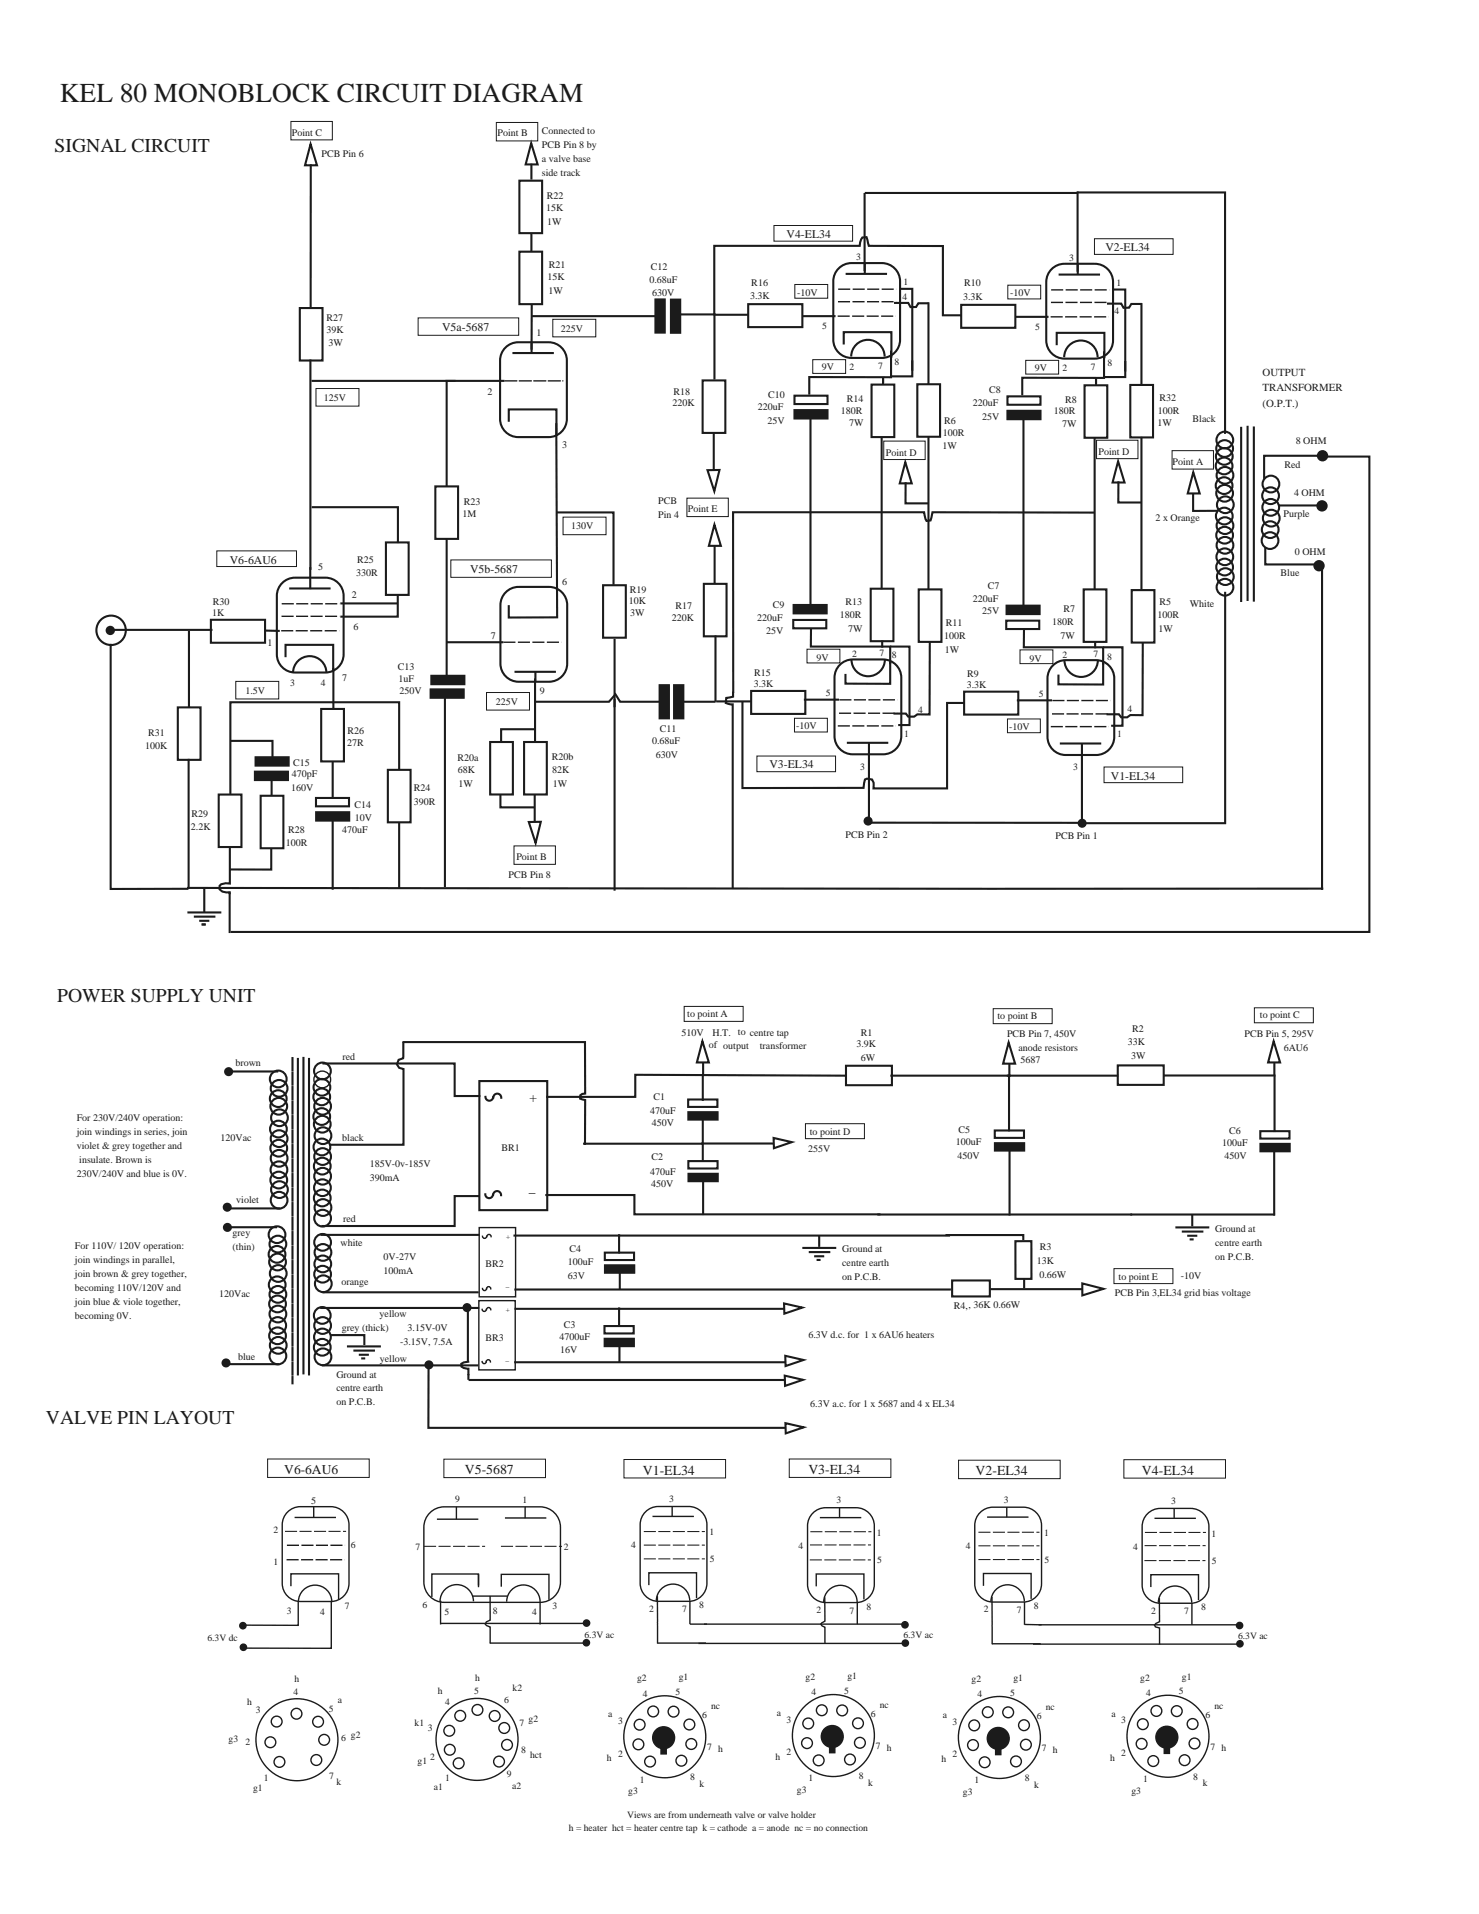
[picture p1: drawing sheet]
<svg xmlns="http://www.w3.org/2000/svg" width="216mm" height="279mm" viewBox="0 0 216 279" stroke-linecap="round" stroke-linejoin="round" font-family="sans-serif">
<g fill="none" stroke="#1f1a17" stroke-width=".3">
<path d="M75.8 36.7h3.3v7.7h-3.3zM75.8 26.4h3.3v7.6h-3.3zM43.8 45h3.3v7.6h-3.3zM102.6 55.5h3.3v7.7h-3.3zM109.2 44.4h7.9v3.4h-7.9zM127.2 56.1h3.3v7.7h-3.3zM133.9 56.1h3.3v7.7h-3.3zM140.3 44.5h7.9v3.4h-7.9zM158.3 56.2h3.3v7.7h-3.3zM165 56.2h3.3v7.7h-3.3zM56.3 79.2h3.4v7.6h-3.4zM63.6 71h3.3v7.7h-3.3z"/>
<path d="M30.8 90.5h7.9v3.3h-7.9zM88 85.4h3.4v7.7h-3.4zM102.7 85.2h3.4v7.7h-3.4zM127.1 85.9h3.3v7.7h-3.3zM134.1 86h3.3v7.7h-3.3zM158.2 86h3.3v7.7h-3.3zM165.2 86.1h3.3v7.7h-3.3zM26 103.3h3.3v7.6h-3.3zM31.9 116h3.3v7.6h-3.3zM38 116.2h3.4v7.6h-3.4zM46.1 116.5h4.8v1.2h-4.8zM46.9 103.5h3.3v7.7h-3.3z"/>
<path d="M56.6 112.4h3.3v7.6h-3.3zM71.6 108.3h3.3v7.7h-3.3zM76.5 108.3h3.3v7.7h-3.3zM109.7 100.9h7.9v3.3h-7.9zM140.7 101h7.9v3.3h-7.9z"/>
<circle cx="16.2" cy="92" r="2.15"/>
</g>
<g fill="#1f1a17" stroke="#1f1a17" stroke-width=".3">
<path d="M46.2 118.6h4.8v1.2h-4.8z" fill-rule="evenodd"/>
<path d="M37.2 112.6h4.8v1.3h-4.8z" fill-rule="evenodd"/>
<path d="M37.3 110.5h4.8v1.3h-4.8z" fill-rule="evenodd"/>
<path d="M62.9 100.6h4.8v1.3h-4.8z" fill-rule="evenodd"/>
<path d="M63 98.7h4.8v1.2h-4.8z" fill-rule="evenodd"/>
<circle cx="16.1" cy="92" r=".53"/>
</g>
<g fill="#fff" stroke="#1f1a17" stroke-width=".3">
<path d="M115.8 90.5h4.8v1.2h-4.8z" fill-rule="evenodd"/>
<path d="M146.9 90.6h4.8v1.2h-4.8z" fill-rule="evenodd"/>
</g>
<g fill="#1f1a17" stroke="#1f1a17" stroke-width=".3">
<path d="M116 59.9h4.8v1.2h-4.8z" fill-rule="evenodd"/>
<path d="M147.1 60h4.8v1.2h-4.8z" fill-rule="evenodd"/>
<path d="M115.8 88.3h4.9v1.2h-4.9z" fill-rule="evenodd"/>
<path d="M146.9 88.4h4.9v1.2h-4.9z" fill-rule="evenodd"/>
<path d="M96.3 100h1.3v4.9h-1.3z" fill-rule="evenodd"/>
<path d="M98.4 100h1.4v4.9h-1.4z" fill-rule="evenodd"/>
<path d="M95.7 43.7h1.3v4.9h-1.3z" fill-rule="evenodd"/>
<path d="M97.9 43.7h1.4v4.9h-1.4z" fill-rule="evenodd"/>
<path d="M100.5 162.4h4.2v1h-4.2z" fill-rule="evenodd"/>
<path d="M145.2 166.9h4.3v1.1h-4.3z" fill-rule="evenodd"/>
<path d="M184 167h4.3v1.1h-4.3z" fill-rule="evenodd"/>
<path d="M88.3 195.4h4.2v1.1h-4.2z" fill-rule="evenodd"/>
<path d="M88.3 184.7h4.3v1.1h-4.3z" fill-rule="evenodd"/>
<path d="M100.5 171.3h4.3v1.1h-4.3z" fill-rule="evenodd"/>
<circle cx="192.5" cy="82.6" r=".68"/>
<circle cx="193.1" cy="66.5" r=".68"/>
<circle cx="193" cy="73.8" r=".68"/>
</g>
<g fill="none" stroke="#1f1a17" stroke-width=".3">
<path d="M45.3 21l1 3.1h-1.8zM45.4 24l-.1 20.9M77.5 20.9l1 3.1h-1.8zM77.6 23.9v2.3M122.2 39.4a2.65 2.65 0 0 1 2.1-1h4.4a2.66 2.66 0 0 1 2.7 2.7v8.5a2.66 2.66 0 0 1-2.7 2.6h-4.4a2.66 2.66 0 0 1-2.7-2.6v-8.5l.1-.6zM123.4 40h6.1M126.2 28.2v11.4M126.2 38.4v1.6M153.3 39.5a2.65 2.65 0 0 1 2.1-1h4.4a2.66 2.66 0 0 1 2.7 2.7v8.5a2.66 2.66 0 0 1-2.7 2.7h-4.4a2.66 2.66 0 0 1-2.7-2.7v-8.5l.1-.6zM157.3 28.1h21.5v35.2M157.3 27.9v11.8M157.3 38.5v1.6"/>
<path d="M45.3 52.5v30.7M45.5 55.6h28.1M65.2 55.6v15.3M73.6 51a2.65 2.65 0 0 1 2.1-1h4.4a2.66 2.66 0 0 1 2.6 2.6v8.6a2.66 2.66 0 0 1-2.6 2.6h-4.4a2.66 2.66 0 0 1-2.7-2.6v-8.6l.1-.6zM74.8 51.5h6M77.6 50v1.5M77.6 44.4v6.7M77.6 46.2h18.3M99.2 45.9h5.1M104.2 45.9h5.1M104.3 45.7v9.7M116 57.8h4.8v1.2h-4.8z"/>
<path d="M117.1 46.2h4.9M123.2 50.3v-1.8h6.9v3.7M124.3 52a2.44 2.44 0 0 1 2.4-2.4 2.44 2.44 0 0 1 2.4 2.4M128.9 55.1v1M130.1 51.2v3.9l-12-.1v2.6M130.5 44.2h2.1l.3 .6h.8l.4-.5h1.5M131.4 42.2h1.8v11.9M133.2 52.6v2.3h-3.1M135.5 44.1v12M147.1 57.9h4.8v1.2h-4.8zM148.2 46.3h4.9M154.3 50.4v-1.8h6.9v3.7"/>
<path d="M154.5 40.1h6.1M155.3 52.1a2.44 2.44 0 0 1 2.5-2.4 2.44 2.44 0 0 1 2.4 2.4M160 55.2v1M161.2 51.3v3.9l-12-.1v2.6M161.6 44.3h2.1l.3 .6h.8l.3-.5h1.6M162.5 42.3h1.8v11.9M164.3 52.7v2.3h-3.1M166.6 44.2v12M45.5 74h12.6v5.3M65.2 78.6v20.2M74.3 61.6v-1.8h6.9v3.7M81.2 61.8l.1 28.3h-7v-1.8"/>
<path d="M81.2 74.8h8.4v10.6M103.3 68.6h1.7l-.7 3.1zM104.2 63.1v5.5M104.3 76.6l.9 3.1h-1.7zM104.3 79.7v5.6M118.3 61.1v27.2M128.7 63.8v22.2M132.2 67.5l.9 3.1h-1.8zM132.2 70.4v3.1h3.3M135.5 63.7v22.3M149.4 61.2v27.2M159.8 63.9v22.2"/>
<path d="M163.2 67.3l1 3.1h-1.8zM163.3 70.3l-.1 3.1h3.4M166.6 63.8v22.3M174.2 72v2.6h3.6M174.2 68.9l.9 3.1h-1.7zM181.2 62.3v25.6M182.1 62.2v25.5M183 62.3v25.5M184.7 79.8v2.6h8.3v47.5M192.7 66.5h-8.2v3.4M27.6 92.1v11.2M38.7 92l2.1 .1"/>
<path d="M41.4 84.9l1.1-.5 .6-.1h4.4a2.66 2.66 0 0 1 2.7 2.7v8.5a2.66 2.66 0 0 1-2.7 2.7h-4.4a2.66 2.66 0 0 1-2.7-2.7v-8.5a2.65 2.65 0 0 1 1-2.1zM41.7 95.9v-1.8h6.9v3.7M42.2 85.9h6.1M42.8 98.2a2.44 2.44 0 0 1 2.4-2.4 2.44 2.44 0 0 1 2.5 2.4M45.3 82.8v3.2M48.7 97.5v5.9M49.7 88.1h8.4M58.1 86.8v3.2h-8.4M65.1 93.8h8.4M74 86.3l1.1-.6h.6h4.4a2.66 2.66 0 0 1 2.7 2.6v8.6a2.66 2.66 0 0 1-2.7 2.6h-4.4a2.66 2.66 0 0 1-2.6-2.6v-8.6a2.65 2.65 0 0 1 .9-2zM75.1 98.1h6.1M78.1 99v9.4"/>
<path d="M78.2 98v1.5M89.7 93.3v36.7M104.4 92.7l.1 9.7h-4.7M118.4 91.7v2.7h11.5v2.6M122.4 97.3a2.65 2.65 0 0 1 2.1-1h4.4a2.66 2.66 0 0 1 2.7 2.6v8.6a2.66 2.66 0 0 1-2.7 2.6h-4.4a2.66 2.66 0 0 1-2.7-2.6v-8.6l.1-.6zM128.8 93.5v1M129.2 96.3a2.44 2.44 0 0 1-2.5 2.4 2.44 2.44 0 0 1-2.4-2.4M129.9 96.6v3.2h-6.5v-1.4M129.9 94.4h2.9v11.4h-1.7M135.7 93.7v10.6h-1.8l-.4 .3h-.9l-.4-.4h-1.8M149.5 91.8v2.7h11.5v2.6M153.9 97l1.1-.6h.6h4.4a2.66 2.66 0 0 1 2.7 2.6v8.6a2.66 2.66 0 0 1-2.7 2.6h-4.4a2.66 2.66 0 0 1-2.7-2.6v-8.6a2.65 2.65 0 0 1 1-2z"/>
<path d="M159.9 93.6v1M160.3 96.4a2.44 2.44 0 0 1-2.5 2.4 2.44 2.44 0 0 1-2.4-2.4M161 96.7v3.2h-6.5v-1.4M161 94.5h2.9v11.4h-1.7M166.8 93.8v10.6h-1.8l-.5 .3h-.8l-.4-.4h-1.8M178.8 86.4v33.8h-21M27.5 110.8v19M48.6 111.2v5.2M48.6 119.8v10.1M48.7 102.5h-15.1v13.4M64.9 101.6v27.9M77.2 120h1.7l-.7 3.1z"/>
<path d="M78.1 102.4h10.8l.9-1.1 .7 1.1h5.8M78.1 116v4M104.5 102.4h5.1M117.3 102.1h5.2M123.6 108.4h6.1M126.8 108.5v11.6M148.4 102.2h5.2M154.7 108.5h6.1M157.9 108.6v11.4M27.5 129.6l165.5 .1M27.5 133.2h4.7M28.4 133.8h2.9"/>
<path d="M29.2 134.4h1.2M29.6 135h.3M29.8 129.9v3.1M33.5 130.3v5.9M39.6 123.9v3h-6M123.5 155.6h6.7v2.8h-6.7zM163.2 155.5h6.7v2.9h-6.7zM100.5 160.5h4.2v1.1h-4.2zM100.5 169.5h4.2v1.1h-4.2zM145.2 165h4.3v1.1h-4.3zM184 165.1h4.2v1.1h-4.2zM88.2 193.6h4.3v1.1h-4.3z"/>
<path d="M88.3 182.9h4.3v1h-4.3zM139 186.9h5.5v2.4h-5.5zM148.2 181.2h2.4v5.5h-2.4z"/>
<circle cx="178.7" cy="68" r="1.22"/>
<circle cx="178.7" cy="70.9" r="1.22"/>
<circle cx="178.7" cy="66.6" r="1.22"/>
<circle cx="178.7" cy="75.3" r="1.22"/>
<circle cx="178.8" cy="72" r="1.22"/>
<circle cx="178.8" cy="65.5" r="1.22"/>
<circle cx="178.8" cy="78.1" r="1.22"/>
<circle cx="178.8" cy="64.2" r="1.22"/>
<circle cx="178.8" cy="79.6" r="1.22"/>
<circle cx="178.8" cy="76.7" r="1.22"/>
<circle cx="178.8" cy="69.4" r="1.22"/>
<circle cx="178.9" cy="73.7" r="1.22"/>
<circle cx="185.4" cy="78.9" r="1.22"/>
<circle cx="185.4" cy="77.3" r="1.22"/>
<circle cx="185.5" cy="72.4" r="1.22"/>
<circle cx="185.5" cy="74.1" r="1.22"/>
<circle cx="185.5" cy="70.7" r="1.22"/>
<circle cx="185.6" cy="75.6" r="1.22"/>
<circle cx="178.8" cy="82.8" r="1.22"/>
<circle cx="178.8" cy="81.3" r="1.22"/>
<circle cx="178.8" cy="85.7" r="1.22"/>
<circle cx="178.9" cy="84.2" r="1.22"/>
</g>
<g fill="none" stroke="#1f1a17" stroke-width=".2">
<path d="M45.8 220v1.5M66.6 220v1.8M76.7 220v1.6M98.1 219.9v1.5M147 220v1.5M41.8 220.9a2.65 2.65 0 0 1 2.1-1h4.4a2.66 2.66 0 0 1 2.6 2.7v8.5a2.66 2.66 0 0 1-2.6 2.7h-4.4a2.66 2.66 0 0 1-2.7-2.7v-8.5l.1-.6zM42.5 231.5v-1.8h6.9v3.8M43 221.5h6M43.5 233.7v3.6l-7.6-.1M43.6 233.8a2.44 2.44 0 0 1 2.4-2.4 2.44 2.44 0 0 1 2.4 2.4M48.4 233.7v6.9h-12.7M62.5 221.1a2.97 2.97 0 0 1 2.3-1.1h14a2.98 2.98 0 0 1 3 2.9v8a2.98 2.98 0 0 1-3 3h-14a2.98 2.98 0 0 1-2.9-3v-8l.1-.6 .2-.7z"/>
<path d="M63.8 221.8h6M64.2 233.8a2.44 2.44 0 0 1 2.5-2.5 2.44 2.44 0 0 1 2.4 2.5M64.3 233.7v3.4M68.9 233h5.2M69.8 231.4v-1.6h-6.8v3.3M69.8 229.8v1.9M71.5 233l.1 3.5-.6 .3-.2 .3 .2 .2 .6 .2v2.4M73.2 231.6v-1.8h6.9v3.7M73.7 221.6h6.1M74 233.8a2.44 2.44 0 0 1 2.4-2.4 2.44 2.44 0 0 1 2.4 2.4M78.8 233.8v3.3M94 220.9a2.65 2.65 0 0 1 2.1-1h4.4a2.66 2.66 0 0 1 2.7 2.7v8.5a2.66 2.66 0 0 1-2.7 2.7h-4.4a2.66 2.66 0 0 1-2.7-2.7v-8.5l.1-.6z"/>
<path d="M94.7 231.4v-1.8h7v3.7M95.2 221.4h6.1M95.8 233.7a2.44 2.44 0 0 1 2.4-2.5 2.44 2.44 0 0 1 2.5 2.5M96 233v6.9M96 239.9h7.1M100.7 233.7v3.4h31.5M102 239.9h30.2M118.9 220.7l1-.5 .6-.1h4.5a2.66 2.66 0 0 1 2.6 2.6v8.6a2.66 2.66 0 0 1-2.6 2.6h-4.5a2.66 2.66 0 0 1-2.6-2.6v-8.6a2.65 2.65 0 0 1 1-2zM119.2 231.6v-1.8h6.9v3.7M119.7 221.5h6M120.2 233.9a2.44 2.44 0 0 1 2.5-2.5 2.44 2.44 0 0 1 2.4 2.5M120.4 233.2v3.5l-.6 .4 .2 .2 .4 .2v2.4"/>
<path d="M122.6 220.1v1.5M125.1 233.9v3.2M142.9 221a2.65 2.65 0 0 1 2-1h4.5a2.66 2.66 0 0 1 2.6 2.7v8.5a2.66 2.66 0 0 1-2.6 2.7h-4.5a2.66 2.66 0 0 1-2.6-2.7v-8.5l.1-.6zM143.6 231.5v-1.8h6.9v3.7M144.1 221.5h6M144.7 233.8a2.44 2.44 0 0 1 2.4-2.5 2.44 2.44 0 0 1 2.4 2.5M144.8 233.1v6.9M144.8 240h7.1M149.6 237.1l2.4 .1M149.6 233.8v3.4M151.6 237.2h29.5M167.3 221.2a2.65 2.65 0 0 1 2.1-1h4.4a2.66 2.66 0 0 1 2.7 2.6v8.6a2.66 2.66 0 0 1-2.7 2.6h-4.4a2.66 2.66 0 0 1-2.7-2.6v-8.6l.1-.6z"/>
<path d="M168 231.7v-1.8h7v3.7M168.5 221.6h6.1M169.1 234a2.44 2.44 0 0 1 2.4-2.5 2.44 2.44 0 0 1 2.5 2.5M169.2 233.3l.1 3.4-.6 .3-.2 .2 .2 .3 .6 .1v2.4M171.4 220.2v1.5M174 234v3.2M150.8 240h30.3"/>
<circle cx="39.5" cy="254.3" r=".79"/>
<circle cx="40.4" cy="251.3" r=".79"/>
<circle cx="40.8" cy="257.2" r=".79"/>
<circle cx="43.3" cy="250.2" r=".79"/>
<circle cx="43.3" cy="254" r="6"/>
<circle cx="46.2" cy="256.9" r=".79"/>
<circle cx="46.4" cy="251.3" r=".79"/>
<circle cx="47.3" cy="254" r=".79"/>
<circle cx="65.6" cy="252.7" r=".79"/>
<circle cx="65.7" cy="255.4" r=".79"/>
<circle cx="67" cy="257.4" r=".79"/>
<circle cx="67.2" cy="250.5" r=".79"/>
<circle cx="69.6" cy="253.9" r="6"/>
<circle cx="69.7" cy="249.6" r=".79"/>
<circle cx="72.2" cy="250.5" r=".79"/>
<circle cx="72.8" cy="257.2" r=".79"/>
<circle cx="73.6" cy="252.2" r=".79"/>
<circle cx="74" cy="254.7" r=".79"/>
<circle cx="93.2" cy="254.6" r=".79"/>
<circle cx="93.4" cy="251.8" r=".79"/>
<circle cx="94.9" cy="257.2" r=".79"/>
<circle cx="95.4" cy="249.8" r=".79"/>
<circle cx="97" cy="253.5" r="6"/>
<circle cx="98.3" cy="249.9" r=".79"/>
<circle cx="99.5" cy="257" r=".79"/>
<circle cx="100.6" cy="251.7" r=".79"/>
<circle cx="100.9" cy="254.6" r=".79"/>
<circle cx="117.8" cy="254.5" r=".79"/>
<circle cx="118" cy="251.6" r=".79"/>
<circle cx="119.5" cy="257" r=".79"/>
<circle cx="120" cy="249.7" r=".79"/>
<circle cx="121.7" cy="253.4" r="6"/>
<circle cx="122.9" cy="249.7" r=".79"/>
<circle cx="124.1" cy="256.8" r=".79"/>
<circle cx="125.2" cy="251.6" r=".79"/>
<circle cx="125.5" cy="254.4" r=".79"/>
<circle cx="142" cy="254.7" r=".79"/>
<circle cx="142.2" cy="251.9" r=".79"/>
<circle cx="143.7" cy="257.3" r=".79"/>
<circle cx="144.2" cy="249.9" r=".79"/>
<circle cx="145.9" cy="253.6" r="6"/>
<circle cx="147.2" cy="250" r=".79"/>
<circle cx="148.3" cy="257.1" r=".79"/>
<circle cx="149.5" cy="251.8" r=".79"/>
<circle cx="149.8" cy="254.7" r=".79"/>
<circle cx="166.6" cy="254.6" r=".79"/>
<circle cx="166.8" cy="251.7" r=".79"/>
<circle cx="168.4" cy="257.1" r=".79"/>
<circle cx="168.8" cy="249.8" r=".79"/>
<circle cx="170.5" cy="253.5" r="6"/>
<circle cx="171.8" cy="249.8" r=".79"/>
<circle cx="172.9" cy="256.9" r=".79"/>
<circle cx="174.1" cy="251.7" r=".79"/>
<circle cx="174.4" cy="254.5" r=".79"/>
</g>
<g fill="none" stroke="#1f1a17" stroke-width=".2" stroke-dasharray="1.8 .4" stroke-linecap="butt">
<path d="M122.3 46.2h8.5M122.3 44h8.5M122.4 42.2h8.4M153.4 46.3h8.4M153.4 44.1h8.5M153.4 42.3h8.5M41 92.1h8.5M41.1 90h8.5M41.1 88.1h8.5M73.5 93.8h8.5M122.3 106h8.5M122.5 104.1h8.5"/>
<path d="M122.5 102.2h8.5M153.4 106.1h8.5M153.6 104.2h8.5M153.6 102.3h8.5M41.8 227.7h8.5M41.9 225.6h8.5"/>
</g>
<path d="M73.7 55.6h8.5" fill="none" stroke="#1f1a17" stroke-width=".2" stroke-dasharray="1.8 .4"/>
<g fill="#1f1a17" stroke="#1f1a17" stroke-width=".2">
<path d="M96.5 254.4h.8v1.6h-.8z" fill-rule="evenodd"/>
<path d="M145.3 254.5h.8v1.6h-.8z" fill-rule="evenodd"/>
<path d="M121.1 254.2h.8v1.7h-.8z" fill-rule="evenodd"/>
<path d="M170 254.3h.7v1.7h-.7z" fill-rule="evenodd"/>
<circle cx="96.9" cy="253.7" r="1.6"/>
<circle cx="145.7" cy="253.8" r="1.6"/>
<circle cx="121.5" cy="253.5" r="1.6"/>
<circle cx="170.3" cy="253.6" r="1.6"/>
<circle cx="35.5" cy="240.5" r=".46"/>
<circle cx="35.5" cy="237.3" r=".46"/>
<circle cx="132.1" cy="237.2" r=".46"/>
<circle cx="85.6" cy="236.9" r=".46"/>
<circle cx="180.9" cy="237.3" r=".46"/>
<circle cx="132.2" cy="239.9" r=".46"/>
<circle cx="85.6" cy="239.8" r=".46"/>
<circle cx="181" cy="240" r=".46"/>
</g>
<path d="M42.5 17.7h6v2.7h-6zM72.5 17.9h6v2.7h-6zM100.3 72.7h6v2.7h-6zM129 64.4h6.1v2.7h-6.1zM160.1 64.3h6v2.7h-6zM171.1 65.8h6v2.7h-6zM75 123.5h6.1v2.7h-6.1z" fill="none" stroke="#1f1a17" stroke-width=".15"/>
<g fill="#fff" stroke="#1f1a17" stroke-width=".3">
<path d="M112.9 166.1l2.7 .6-2.6 .9z" fill-rule="evenodd"/>
<path d="M114.5 190.3l2.6 .6-2.6 .9z" fill-rule="evenodd"/>
<path d="M114.6 200.8l2.6 .6-2.6 .9z" fill-rule="evenodd"/>
<path d="M114.6 197.9l2.7 .6-2.6 .9z" fill-rule="evenodd"/>
<path d="M114.7 207.7l2.6 .7-2.6 .8z" fill-rule="evenodd"/>
</g>
<g fill="none" stroke="#1f1a17" stroke-width=".3">
<path d="M77.6 34v2.7M126.2 28.2h31.1M104.3 45.9v-10h21.2l.1-.5 .3-.7 .6-.1 .3 1.3h10.8v10.1h2.7M128.6 74.8h6.3l.4 1.2h.5l.3-1.2h23.6M128.7 74.8h-21.7v26.3M186.7 73.8h5.9M193.5 66.6h6.4v69.4h-166.2M16.2 94v35.8l11.3-.1M16.3 91.9h14.7M33.7 108.2h6.1v2.3M39.6 113.7v2.4M48.6 102.5h9.7v9.8"/>
<path d="M58.3 120v9.6M73.1 116v1.9h4.9M78.1 106.5h-4.9v1.8M107 101v.7l-1 .2-.1 .7 1.1 .2v26.9M108.4 102.4v12.6h17.7l.2-1.2 .2-.1 .8 .1 .2 .5v.8h10.8v-12.5h2.4M29.6 135h.3M33.6 123.7v5.3l-.7-.1-.6 .2-.2 .2v.5l.4 .3 1 .2v.2M126.8 120.1h31M33.3 156.4h7.3M43.5 154.6v46M44.3 154.4v46.1M45.1 154.6v46"/>
<path d="M47.2 155.2h19.2v4.8h3.6M58.9 152.3v2.2l-.7 .2-.3 .7 .4 .5 .6 .2v11h-10.7M58.9 152.1h26.5v7.5l-.4 .1-.3 .2v.5l.7 .2v6.4M70 157.8h9.9v18.9h-9.9zM102.5 152l1 3.1h-1.8zM102.6 156.9v3.7M102.6 155.2v1.7M123.3 157l-30.6-.1v3.2h-12.8M130.1 157h33M147.2 152.2l1 3.1h-1.8zM147.3 157v8M147.3 155.4v1.6"/>
<path d="M170.1 157h15.9M185.9 152l1 3.1h-1.8zM186 155.2v1.7M186.1 157.1v8M33.1 179.1h7.3M33.7 176.4h7.1M69.8 174.6h-3.4v4.4h-19.3M70.8 174.3a.56 .56 0 0 0 .6 .6 .56 .56 0 0 0 .6-.5M70.9 160.1a.56 .56 0 0 0 .5 .6 .56 .56 0 0 0 .6-.5M72 174.4a.58 .58 0 0 1 .6-.5 .58 .58 0 0 1 .5 .6M72 160.2a.58 .58 0 0 1 .6-.6 .58 .58 0 0 1 .6 .6M79.8 174.4h12.8v2.9h35.8"/>
<path d="M85.3 167h17.1M102.5 166.9h10.3M102.6 163.5v5.9M102.6 172.3v4.9M128.2 177.3h57.8M147.4 167.9v9.4M171.7 179.2h4.7M172.7 179.8h2.8M174 177.3v1.7M186 167.9v9.4M33.5 199.1h7.1M46.9 190.9h22.9"/>
<path d="M46.9 180.3h22.9M47.2 199.3h22.5M47.2 188.6h22.5M48.2 194.9h5v1.4M50.8 196.5h4.6M51.7 197.2h2.9M52.5 197.8h1.2M52.9 198.3h.3M62.6 199.2l-.1 9.2h52.1M68.3 190.9v7.9M68.4 198.8l-.7 .1-.4 .2 .1 .4 .3 .2 .7 .1v.8M75.1 180.4h63.4"/>
<path d="M75.2 198.9h39.3M75.2 188.2h63.5M75.3 191.1h39.1M90.4 180.3v2.5M90.4 191v2.4M90.4 196.5v2.3M90.5 185.8v2.3M117.3 182.2h4.6M118.2 182.8h2.9M119 183.4h1.2M119.4 183.9h.2M119.6 180.3v1.7"/>
<path d="M138 180.3h11.4v.8M144.6 188.2h13.3M149.5 186.7v1.4M158 187.4l3.1 .7-3.1 1zM173.5 180.4h1.1M173.8 180.9h.3M68.4 200.6v.8M68.4 201.4h46.2"/>
<circle cx="40.6" cy="157.5" r="1.22"/>
<circle cx="40.7" cy="158.9" r="1.22"/>
<circle cx="47" cy="158.7" r="1.22"/>
<circle cx="47.1" cy="156.3" r="1.22"/>
<circle cx="40.6" cy="160.4" r="1.22"/>
<circle cx="40.6" cy="164.8" r="1.22"/>
<circle cx="40.7" cy="167.6" r="1.22"/>
<circle cx="40.7" cy="161.5" r="1.22"/>
<circle cx="40.7" cy="172.3" r="1.22"/>
<circle cx="40.7" cy="170.8" r="1.22"/>
<circle cx="40.7" cy="166.2" r="1.22"/>
<circle cx="40.7" cy="175.2" r="1.22"/>
<circle cx="40.7" cy="169.1" r="1.22"/>
<circle cx="40.8" cy="173.7" r="1.22"/>
<circle cx="40.8" cy="163.2" r="1.22"/>
<circle cx="47" cy="160.1" r="1.22"/>
<circle cx="47" cy="163" r="1.22"/>
<circle cx="47" cy="167.4" r="1.22"/>
<circle cx="47" cy="170.2" r="1.22"/>
<circle cx="47" cy="174.9" r="1.22"/>
<circle cx="47" cy="164.1" r="1.22"/>
<circle cx="47.1" cy="173.4" r="1.22"/>
<circle cx="47.1" cy="177.8" r="1.22"/>
<circle cx="47.1" cy="168.8" r="1.22"/>
<circle cx="47.1" cy="161.5" r="1.22"/>
<circle cx="47.1" cy="171.7" r="1.22"/>
<circle cx="47.1" cy="176.3" r="1.22"/>
<circle cx="47.1" cy="165.8" r="1.22"/>
<circle cx="40.4" cy="180.2" r="1.22"/>
<circle cx="40.4" cy="183.1" r="1.22"/>
<circle cx="40.5" cy="187.6" r="1.22"/>
<circle cx="40.5" cy="195" r="1.22"/>
<circle cx="40.5" cy="184.2" r="1.22"/>
<circle cx="40.5" cy="190.3" r="1.22"/>
<circle cx="40.5" cy="193.5" r="1.22"/>
<circle cx="40.6" cy="197.9" r="1.22"/>
<circle cx="40.6" cy="191.8" r="1.22"/>
<circle cx="40.6" cy="188.9" r="1.22"/>
<circle cx="40.6" cy="181.6" r="1.22"/>
<circle cx="40.6" cy="196.4" r="1.22"/>
<circle cx="40.6" cy="185.9" r="1.22"/>
<circle cx="47" cy="196.7" r="1.22"/>
<circle cx="47" cy="192" r="1.22"/>
<circle cx="47.1" cy="195.2" r="1.22"/>
<circle cx="47.1" cy="193.5" r="1.22"/>
<circle cx="47.1" cy="186" r="1.22"/>
<circle cx="47.1" cy="181.4" r="1.22"/>
<circle cx="47.1" cy="184.5" r="1.22"/>
<circle cx="47.1" cy="198.1" r="1.22"/>
<circle cx="47.1" cy="182.8" r="1.22"/>
<circle cx="47.2" cy="187.4" r="1.22"/>
</g>
<g fill="none" stroke="#1f1a17" stroke-width=".2">
<path d="M70 179.2h5.3v10.1h-5.3zM69.9 189.9h5.3v10.1h-5.3zM70.4 191.1a.3 .3 0 0 0 .3 .3 .3 .3 0 0 0 .3-.2M70.4 198.8a.32 .32 0 0 0 .4 .3 .32 .32 0 0 0 .2-.5 .31 .31 0 0 1 .4-.1 .31 .31 0 0 1 .2 .3M70.4 180.5a.3 .3 0 0 0 .3 .3 .3 .3 0 0 0 .3-.3M70.4 188.1a.32 .32 0 0 0 .4 .3 .32 .32 0 0 0 .3-.4 .31 .31 0 0 1 .3-.2 .31 .31 0 0 1 .2 .3M71 191.2a.31 .31 0 0 1 .3-.3 .31 .31 0 0 1 .3 .3M71.1 180.5a.31 .31 0 0 1 .3-.3 .31 .31 0 0 1 .3 .3M64.3 237h21.3M71.5 239.9h14"/>
<circle cx="47" cy="157.6" r="1.22"/>
</g>
<g fill="#1f1a17" stroke="#1f1a17" stroke-width=".3">
<circle cx="68.2" cy="190.9" r=".51"/>
<circle cx="62.6" cy="199.2" r=".51"/>
<circle cx="33.4" cy="156.4" r=".51"/>
<circle cx="126.7" cy="119.9" r=".51"/>
<circle cx="158" cy="120.2" r=".51"/>
<circle cx="33.2" cy="179.2" r=".51"/>
<circle cx="33.2" cy="176.2" r=".51"/>
<circle cx="33" cy="199" r=".51"/>
</g>
<path d="M42.7 154.5v47.4" fill="none" stroke="#1f1a17" stroke-width=".3" stroke-dasharray="1.8 .4"/>
<g fill="none" stroke="#1f1a17" stroke-width=".15">
<path d="M113 32.9h11.5v2.3h-11.5zM159.8 34.8h11.4v2.3h-11.4zM46.1 56.7h6.3v2.6h-6.3zM61 46.4h14.7v2.5h-14.7zM80.7 46.6h6.3v2.6h-6.3zM116 41.5h4.8v2h-4.8zM118.6 52.5h4.8v2h-4.8zM147.1 41.6h4.8v2h-4.8zM149.7 52.6h4.8v2h-4.8zM82.2 75.5h6.3v2.6h-6.3zM31.6 80.4h11.7v2.3h-11.7zM34.4 99.5h6.3v2.5h-6.3z"/>
<path d="M65.8 81.7h14.7v2.6h-14.7zM117.8 94.8h4.8v2h-4.8zM148.9 94.9h4.8v2h-4.8zM71 101.1h6.3v2.6h-6.3zM110.5 110.4h11.5v2.2h-11.5zM116 104.9h4.8v2h-4.8zM147.1 105h4.8v2h-4.8zM161.2 112h11.4v2.2h-11.4zM99.9 146.9h8.6v2.2h-8.6zM145 147.2h8.6v2.2h-8.6zM183.1 147.1h8.6v2.2h-8.6zM117.6 164h8.6v2.2h-8.6z"/>
<path d="M162.6 185.2h8.6v2.2h-8.6zM39.1 213h14.8v2.7h-14.8zM64.8 213h14.8v2.7h-14.8zM91.1 213.1h14.8v2.6h-14.8zM115.2 213h14.8v2.7h-14.8zM139.9 213.2h14.9v2.6h-14.9zM164.1 213.1h14.8v2.7h-14.8z"/>
</g>
<g fill="none" stroke="#1f1a17" stroke-width=".15" stroke-dasharray="1.8 .4" stroke-linecap="butt">
<path d="M41.6 223.5h8.9M61.9 225.7h8.9M73.1 225.7h8.9M94 225.6h8.9M94 227.6h8.9M94 223.6h8.9M118.2 227.7h8.9M118.2 225.5h9M118.3 223.6h8.9M142.8 225.7h8.9M142.8 227.7h8.9M142.8 223.7h8.9"/>
<path d="M167.1 227.8h8.9M167.1 225.6h8.9M167.1 223.7h8.9"/>
</g>
<text font-size="4" fill="#1f1a17" x="8.7" y="14.8">KEL 80 MONOBLOCK CIRCUIT DIAGRAM</text>
<g font-size="2.9" fill="#1f1a17">
<text x="8" y="22.1">SIGNAL CIRCUIT</text>
<text x="8.4" y="146.3">POWER SUPPLY UNIT</text>
<text x="6.7" y="207.8">VALVE PIN LAYOUT</text>
</g>
<g font-size="2" fill="#1f1a17">
<text x="77.3" y="160.9">+</text>
<text x="77.2" y="174.1">_</text>
<text x="41.5" y="215.1">V6-6AU6</text>
<text x="67.9" y="215.1">V5-5687</text>
<text x="93.9" y="215.3">V1-EL34</text>
<text x="118" y="215.2">V3-EL34</text>
<text x="142.4" y="215.4">V2-EL34</text>
<text x="166.7" y="215.3">V4-EL34</text>
</g>
<g font-size="1.7" fill="#1f1a17">
<text x="114.8" y="34.7">V4-EL34</text>
<text x="161.4" y="36.7">V2-EL34</text>
<text x="64.5" y="48.4">V5a-5687</text>
<text x="33.6" y="82.3">V6-6AU6</text>
<text x="68.6" y="83.7">V5b-5687</text>
<text x="112.3" y="112.1">V3-EL34</text>
<text x="162.2" y="113.9">V1-EL34</text>
</g>
<g font-size="1.6" fill="#1f1a17">
<text x="184.3" y="54.9">OUTPUT</text>
<text x="184.3" y="57.1">TRANSFORMER</text>
<text x="184.3" y="59.3">(O.P.T.)</text>
</g>
<g font-size="1.5" fill="#1f1a17">
<text x="42.6" y="19.8">Point C</text>
<text x="46.9" y="22.9">PCB Pin 6</text>
<text x="72.6" y="19.8">Point B</text>
<text x="79.1" y="19.6">Connected to</text>
<text x="79.1" y="21.7">PCB Pin 8 by</text>
<text x="79.1" y="23.7">a valve base</text>
<text x="79.1" y="25.7">side track</text>
<text x="79.8" y="29.1">R22</text>
<text x="79.7" y="30.8">15K</text>
<text x="79.9" y="32.8">1W</text>
<text x="79.9" y="40.9">15K</text>
<text x="80.1" y="39.1">R21</text>
<text x="94.8" y="41.4">0.68uF</text>
<text x="95" y="39.4">C12</text>
<text x="109.7" y="41.7">R16</text>
<text x="140.8" y="41.8">R10</text>
<text x="47.7" y="46.8">R27</text>
<text x="80.1" y="42.9">1W</text>
<text x="95.2" y="43.2">630V</text>
<text x="109.5" y="43.7">3.3K</text>
<text x="116.4" y="43.2">-10V</text>
<text x="140.6" y="43.8">3.3K</text>
<text x="147.4" y="43.3">-10V</text>
<text x="47.7" y="48.6">39K</text>
<text x="47.9" y="50.4">3W</text>
<text x="78.3" y="49.1">1</text>
<text x="81.9" y="48.4">225V</text>
<text x="47.3" y="58.6">125V</text>
<text x="71.2" y="57.6">2</text>
<text x="98.2" y="59.3">220K</text>
<text x="98.3" y="57.6">R18</text>
<text x="110.6" y="59.9">220uF</text>
<text x="112.1" y="58">C10</text>
<text x="120" y="54.1">9V</text>
<text x="123.6" y="58.7">R14</text>
<text x="142" y="59.2">220uF</text>
<text x="144.4" y="57.4">C8</text>
<text x="151.1" y="54.2">9V</text>
<text x="155.5" y="58.8">R8</text>
<text x="169.2" y="58.6">R32</text>
<text x="82.1" y="65.5">3</text>
<text x="112" y="62">25V</text>
<text x="122.8" y="60.4">180R</text>
<text x="124" y="62.2">7W</text>
<text x="137.6" y="65.5">1W</text>
<text x="137.6" y="63.7">100R</text>
<text x="137.8" y="61.8">R6</text>
<text x="143.4" y="61.3">25V</text>
<text x="153.8" y="60.5">180R</text>
<text x="155.1" y="62.3">7W</text>
<text x="169" y="62.3">1W</text>
<text x="169" y="60.4">100R</text>
<text x="174.1" y="61.7">Black</text>
<text x="189.2" y="64.8">8 OHM</text>
<text x="129.3" y="66.6">Point D</text>
<text x="160.4" y="66.5">Point D</text>
<text x="171.2" y="67.8">Point A</text>
<text x="187.5" y="68.3">Red</text>
<text x="67.5" y="75.5">1M</text>
<text x="67.7" y="73.7">R23</text>
<text x="83.4" y="77.2">130V</text>
<text x="96.1" y="73.6">PCB</text>
<text x="96.1" y="75.7">Pin 4</text>
<text x="100.4" y="74.7">Point E</text>
<text x="168.7" y="76.1">2 x Orange</text>
<text x="187.4" y="75.5">Purple</text>
<text x="188.9" y="72.4">4 OHM</text>
<text x="46.4" y="83.2">5</text>
<text x="52.1" y="82.2">R25</text>
<text x="189" y="81.1">0 OHM</text>
<text x="31" y="90">1K</text>
<text x="31.1" y="88.3">R30</text>
<text x="51.4" y="87.2">2</text>
<text x="52" y="84">330R</text>
<text x="82.1" y="85.4">6</text>
<text x="91.8" y="88.2">10K</text>
<text x="91.9" y="86.6">R19</text>
<text x="92" y="90">3W</text>
<text x="98.6" y="88.9">R17</text>
<text x="112.8" y="88.7">C9</text>
<text x="123.4" y="88.3">R13</text>
<text x="142" y="87.8">220uF</text>
<text x="143.4" y="89.7">25V</text>
<text x="144.2" y="86">C7</text>
<text x="155.2" y="89.3">R7</text>
<text x="169.2" y="88.3">R5</text>
<text x="173.7" y="88.7">White</text>
<text x="186.9" y="84.1">Blue</text>
<text x="39" y="94.2">1</text>
<text x="51.6" y="92">6</text>
<text x="71.7" y="93.3">7</text>
<text x="98.1" y="90.6">220K</text>
<text x="110.5" y="90.7">220uF</text>
<text x="111.9" y="92.5">25V</text>
<text x="122.6" y="90.1">180R</text>
<text x="123.8" y="92.3">7W</text>
<text x="137.8" y="93.2">100R</text>
<text x="137.9" y="95.3">1W</text>
<text x="138.1" y="91.3">R11</text>
<text x="153.6" y="91.2">180R</text>
<text x="154.8" y="93.3">7W</text>
<text x="169" y="90.2">100R</text>
<text x="169.1" y="92.3">1W</text>
<text x="35.8" y="101.3">1.5V</text>
<text x="49.9" y="99.4">7</text>
<text x="58.1" y="97.9">C13</text>
<text x="58.2" y="99.6">1uF</text>
<text x="58.3" y="101.4">250V</text>
<text x="78.8" y="101.3">9</text>
<text x="110" y="100.3">3.3K</text>
<text x="110.1" y="98.7">R15</text>
<text x="119.2" y="96.5">9V</text>
<text x="141.1" y="100.4">3.3K</text>
<text x="141.2" y="98.8">R9</text>
<text x="150.3" y="96.6">9V</text>
<text x="21.6" y="107.4">R31</text>
<text x="50.7" y="107.1">R26</text>
<text x="72.4" y="102.8">225V</text>
<text x="96.3" y="106.9">C11</text>
<text x="116.2" y="106.5">-10V</text>
<text x="147.3" y="106.6">-10V</text>
<text x="21.2" y="109.3">100K</text>
<text x="42.6" y="113.5">470pF</text>
<text x="42.8" y="111.8">C15</text>
<text x="50.7" y="108.9">27R</text>
<text x="66.8" y="111">R20a</text>
<text x="66.8" y="112.9">68K</text>
<text x="80.5" y="111">R20b</text>
<text x="80.6" y="112.9">82K</text>
<text x="95.2" y="108.7">0.68uF</text>
<text x="95.7" y="110.7">630V</text>
<text x="27.9" y="119.3">R29</text>
<text x="42.5" y="115.4">160V</text>
<text x="51.7" y="117.9">C14</text>
<text x="51.8" y="119.9">10V</text>
<text x="60.4" y="115.5">R24</text>
<text x="60.4" y="117.5">390R</text>
<text x="67" y="114.9">1W</text>
<text x="80.7" y="114.9">1W</text>
<text x="27.9" y="121.1">2.2K</text>
<text x="41.7" y="123.5">100R</text>
<text x="42.1" y="121.6">R28</text>
<text x="49.9" y="121.7">470uF</text>
<text x="75.4" y="125.5">Point B</text>
<text x="123.4" y="122.3">PCB Pin 2</text>
<text x="154.1" y="122.5">PCB Pin 1</text>
<text x="74.2" y="128.2">PCB Pin 8</text>
<text x="100.3" y="148.5">to point A</text>
<text x="145.6" y="148.8">to point B</text>
<text x="183.9" y="148.7">to point C</text>
<text x="34.4" y="155.6">brown</text>
<text x="50" y="154.7">red</text>
<text x="99.5" y="151.2">510V</text>
<text x="103.5" y="153">of output</text>
<text x="104" y="151.2">H.T.</text>
<text x="107.7" y="151.2">to centre tap</text>
<text x="110.9" y="153.2">transformer</text>
<text x="125" y="152.9">3.9K</text>
<text x="125.7" y="154.8">6W</text>
<text x="125.7" y="151.2">R1</text>
<text x="147" y="151.4">PCB Pin 7, 450V</text>
<text x="148.7" y="153.4">anode resistors</text>
<text x="149" y="155.1">5687</text>
<text x="164.6" y="152.5">33K</text>
<text x="165.1" y="154.6">3W</text>
<text x="165.3" y="150.6">R2</text>
<text x="181.7" y="151.4">PCB Pin 5, 295V</text>
<text x="187.4" y="153.4">6AU6</text>
<text x="95.4" y="160.6">C1</text>
<text x="11.2" y="163.7">For 230V/240V operation:</text>
<text x="11.2" y="165.7">join windings in series, join</text>
<text x="11.2" y="167.7">violet &amp; grey together and</text>
<text x="32.2" y="166.6">120Vac</text>
<text x="50" y="166.6">black</text>
<text x="73.2" y="168">BR1</text>
<text x="94.9" y="162.6">470uF</text>
<text x="95.2" y="164.4">450V</text>
<text x="118.2" y="165.7">to point D</text>
<text x="139.5" y="167.2">100uF</text>
<text x="139.9" y="165.4">C5</text>
<text x="178.4" y="167.3">100uF</text>
<text x="179.4" y="165.6">C6</text>
<text x="11.2" y="171.8">230V/240V and blue is 0V.</text>
<text x="11.6" y="169.7">insulate. Brown is</text>
<text x="54" y="170.4">185V-0v-185V</text>
<text x="54" y="172.4">390mA</text>
<text x="94.9" y="171.5">470uF</text>
<text x="95" y="173.3">450V</text>
<text x="95.1" y="169.3">C2</text>
<text x="118" y="168.1">255V</text>
<text x="139.8" y="169.1">450V</text>
<text x="178.8" y="169.1">450V</text>
<text x="34.5" y="175.6">violet</text>
<text x="50.1" y="178.4">red</text>
<text x="177.4" y="179.8">Ground at</text>
<text x="10.9" y="182.4">For 110V/ 120V operation:</text>
<text x="10.9" y="184.4">join windings in parallel,</text>
<text x="34" y="180.4">grey</text>
<text x="34" y="182.5">(thin)</text>
<text x="49.7" y="181.9">white</text>
<text x="56" y="183.9">0V-27V</text>
<text x="56" y="185.9">100mA</text>
<text x="70.9" y="185">BR2</text>
<text x="82.9" y="184.6">100uF</text>
<text x="83.1" y="182.8">C4</text>
<text x="122.9" y="182.8">Ground at</text>
<text x="122.9" y="184.8">centre earth</text>
<text x="151.4" y="184.6">13K</text>
<text x="151.8" y="182.5">R3</text>
<text x="177.4" y="181.8">centre earth</text>
<text x="177.4" y="183.9">on P.C.B.</text>
<text x="10.9" y="186.4">join brown &amp; grey together,</text>
<text x="10.9" y="188.5">becoming 110V/120V and</text>
<text x="10.9" y="190.5">join blue &amp; viole together,</text>
<text x="32" y="189.4">120Vac</text>
<text x="49.9" y="187.6">orange</text>
<text x="82.9" y="186.7">63V</text>
<text x="122.9" y="186.9">on P.C.B.</text>
<text x="139.2" y="191">R4,, 36K 0.66W</text>
<text x="151.7" y="186.6">0.66W</text>
<text x="162.7" y="189.2">PCB Pin 3,EL34 grid bias voltage</text>
<text x="163.3" y="186.8">to point E</text>
<text x="172.4" y="186.7">-10V</text>
<text x="10.9" y="192.5">becoming 0V.</text>
<text x="49.9" y="194.4">grey (thick)</text>
<text x="55.4" y="192.2">yellow</text>
<text x="58.4" y="196.4">-3.15V, 7.5A</text>
<text x="59.5" y="194.4">3.15V-0V</text>
<text x="70.9" y="195.7">BR3</text>
<text x="81.7" y="195.6">4700uF</text>
<text x="81.8" y="197.5">16V</text>
<text x="82.3" y="193.8">C3</text>
<text x="118" y="195.3">6.3V d.c. for 1 x 6AU6 heaters</text>
<text x="34.7" y="198.5">blue</text>
<text x="49.1" y="201.1">Ground at</text>
<text x="49.1" y="203.1">centre earth</text>
<text x="55.4" y="198.8">yellow</text>
<text x="49.1" y="205.2">on P.C.B.</text>
<text x="118.3" y="205.4">6.3V a.c. for 1 x 5687 and 4 x EL34</text>
<text x="45.4" y="219.6">5</text>
</g>
<g font-size="1.4" fill="#1f1a17">
<text x="125" y="38">3</text>
<text x="131.9" y="41.6">1</text>
<text x="156.1" y="38.1">3</text>
<text x="163" y="41.7">1</text>
<text x="131.7" y="43.8">4</text>
<text x="162.7" y="45.9">4</text>
<text x="120" y="48.1">5</text>
<text x="128.2" y="53.9">7</text>
<text x="130.6" y="53.2">8</text>
<text x="151.1" y="48.2">5</text>
<text x="161.6" y="53.4">8</text>
<text x="124" y="54">2</text>
<text x="155.1" y="54.1">2</text>
<text x="159.3" y="54">7</text>
<text x="124.4" y="95.9">2</text>
<text x="128.4" y="95.8">7</text>
<text x="159.6" y="96">7</text>
<text x="42.4" y="100.1">3</text>
<text x="46.8" y="100.2">4</text>
<text x="120.6" y="101.6">5</text>
<text x="130.2" y="96.1">8</text>
<text x="151.7" y="101.7">5</text>
<text x="155.1" y="96">2</text>
<text x="161.6" y="96.4">8</text>
<text x="132" y="107.5">1</text>
<text x="134" y="104.1">4</text>
<text x="163.1" y="107.6">1</text>
<text x="164.6" y="103.9">4</text>
<text x="125.6" y="112.3">3</text>
<text x="156.6" y="112.4">3</text>
<text x="66.4" y="219.2">9</text>
<text x="76.3" y="219.4">1</text>
<text x="97.7" y="219.3">3</text>
<text x="122.1" y="219.5">3</text>
<text x="146.5" y="219.4">3</text>
<text x="171" y="219.6">3</text>
<text x="39.9" y="223.9">2</text>
<text x="51.2" y="225.9">6</text>
<text x="60.7" y="226.3">7</text>
<text x="82.3" y="226.2">2</text>
<text x="92.2" y="226">4</text>
<text x="103.6" y="224.1">1</text>
<text x="116.6" y="226.2">4</text>
<text x="128" y="224.3">1</text>
<text x="141" y="226.1">4</text>
<text x="152.4" y="224.2">1</text>
<text x="165.4" y="226.3">4</text>
<text x="176.8" y="224.4">1</text>
<text x="39.9" y="228.5">1</text>
<text x="103.6" y="228">5</text>
<text x="128" y="228.2">5</text>
<text x="152.5" y="228.1">5</text>
<text x="176.9" y="228.3">5</text>
<text x="30.3" y="239.5">6.3V dc</text>
<text x="41.9" y="235.7">3</text>
<text x="46.7" y="235.8">4</text>
<text x="50.3" y="234.9">7</text>
<text x="61.7" y="234.8">6</text>
<text x="64.9" y="235.7">5</text>
<text x="72" y="235.6">8</text>
<text x="77.7" y="235.7">4</text>
<text x="80.6" y="234.9">3</text>
<text x="85.3" y="239">6.3V ac</text>
<text x="94.8" y="235.3">2</text>
<text x="99.6" y="235.4">7</text>
<text x="102.1" y="234.8">8</text>
<text x="119.2" y="235.4">2</text>
<text x="124" y="235.5">7</text>
<text x="126.5" y="235">8</text>
<text x="131.9" y="239.1">6.3V ac</text>
<text x="143.6" y="235.4">2</text>
<text x="148.4" y="235.5">7</text>
<text x="150.9" y="234.9">8</text>
<text x="168" y="235.5">2</text>
<text x="172.9" y="235.6">7</text>
<text x="175.3" y="235.1">8</text>
<text x="180.7" y="239.2">6.3V ac</text>
<text x="43" y="245.5">h</text>
<text x="69.3" y="245.4">h</text>
<text x="93" y="245.4">g2</text>
<text x="99.1" y="245.3">g1</text>
<text x="117.6" y="245.2">g2</text>
<text x="123.7" y="245.1">g1</text>
<text x="141.8" y="245.5">g2</text>
<text x="147.9" y="245.4">g1</text>
<text x="166.4" y="245.3">g2</text>
<text x="172.5" y="245.2">g1</text>
<text x="36.1" y="248.9">h</text>
<text x="37.4" y="250">3</text>
<text x="42.8" y="247.4">4</text>
<text x="48" y="249.9">5</text>
<text x="49.3" y="248.7">a</text>
<text x="60.5" y="251.9">k1</text>
<text x="63.9" y="247.3">h</text>
<text x="65" y="248.8">4</text>
<text x="69.2" y="247.3">5</text>
<text x="73.6" y="248.5">6</text>
<text x="74.8" y="246.9">k2</text>
<text x="75.8" y="251.9">7</text>
<text x="77.2" y="251.4">g2</text>
<text x="88.8" y="250.7">a</text>
<text x="90.2" y="251.7">3</text>
<text x="93.9" y="247.7">4</text>
<text x="98.6" y="247.4">5</text>
<text x="102.5" y="250.8">6</text>
<text x="103.8" y="249.5">nc</text>
<text x="113.4" y="250.5">a</text>
<text x="114.8" y="251.5">3</text>
<text x="118.5" y="247.5">4</text>
<text x="123.2" y="247.2">5</text>
<text x="127.1" y="250.6">6</text>
<text x="128.4" y="249.3">nc</text>
<text x="137.6" y="250.8">a</text>
<text x="139.1" y="251.8">3</text>
<text x="142.7" y="247.8">4</text>
<text x="147.4" y="247.5">5</text>
<text x="151.4" y="250.9">6</text>
<text x="152.7" y="249.6">nc</text>
<text x="162.3" y="250.6">a</text>
<text x="163.7" y="251.6">3</text>
<text x="167.3" y="247.6">4</text>
<text x="172.1" y="247.3">5</text>
<text x="176" y="250.7">6</text>
<text x="177.3" y="249.4">nc</text>
<text x="33.4" y="254.4">g3</text>
<text x="35.8" y="254.7">2</text>
<text x="49.8" y="254.2">6</text>
<text x="51.2" y="253.7">g2</text>
<text x="61" y="257.5">g1</text>
<text x="62.4" y="252.7">3</text>
<text x="62.8" y="256.9">2</text>
<text x="76.1" y="255.9">8</text>
<text x="77.4" y="256.6">hct</text>
<text x="88.6" y="257.1">h</text>
<text x="90.2" y="256.4">2</text>
<text x="103.2" y="255.5">7 h</text>
<text x="113.2" y="256.9">h</text>
<text x="114.8" y="256.2">2</text>
<text x="127.8" y="255.3">7 h</text>
<text x="137.4" y="257.2">h</text>
<text x="139.1" y="256.5">2</text>
<text x="152.1" y="255.6">7 h</text>
<text x="162.1" y="257">h</text>
<text x="163.7" y="256.3">2</text>
<text x="176.7" y="255.4">7 h</text>
<text x="37" y="261.4">g1</text>
<text x="38.5" y="259.9">1</text>
<text x="48" y="259.7">7</text>
<text x="49.1" y="260.6">k</text>
<text x="63.3" y="261.3">a1</text>
<text x="65" y="259.9">1</text>
<text x="74" y="259.5">9</text>
<text x="74.8" y="261.1">a2</text>
<text x="91.7" y="261.9">g3</text>
<text x="93.4" y="260.2">1</text>
<text x="100.7" y="259.8">8</text>
<text x="102.1" y="260.9">k</text>
<text x="116.3" y="261.7">g3</text>
<text x="118" y="260">1</text>
<text x="125.3" y="259.7">8</text>
<text x="126.7" y="260.7">k</text>
<text x="140.6" y="262">g3</text>
<text x="142.2" y="260.3">1</text>
<text x="149.6" y="259.9">8</text>
<text x="151" y="261">k</text>
<text x="165.2" y="261.8">g3</text>
<text x="166.9" y="260.1">1</text>
<text x="174.2" y="259.8">8</text>
<text x="175.6" y="260.8">k</text>
<text x="83" y="267.2">h = heater hct = heater centre tap k = cathode a = anode nc = no connection</text>
<text x="91.5" y="265.4">Views are from underneath valve or valve holder</text>
</g>
<g font-size="1.1" fill="#1f1a17">
<text x="73.9" y="180.9">+</text>
<text x="73.8" y="191.5">+</text>
<text x="73.8" y="187.9">_</text>
<text x="73.8" y="198.6">_</text>
</g>
</svg>
